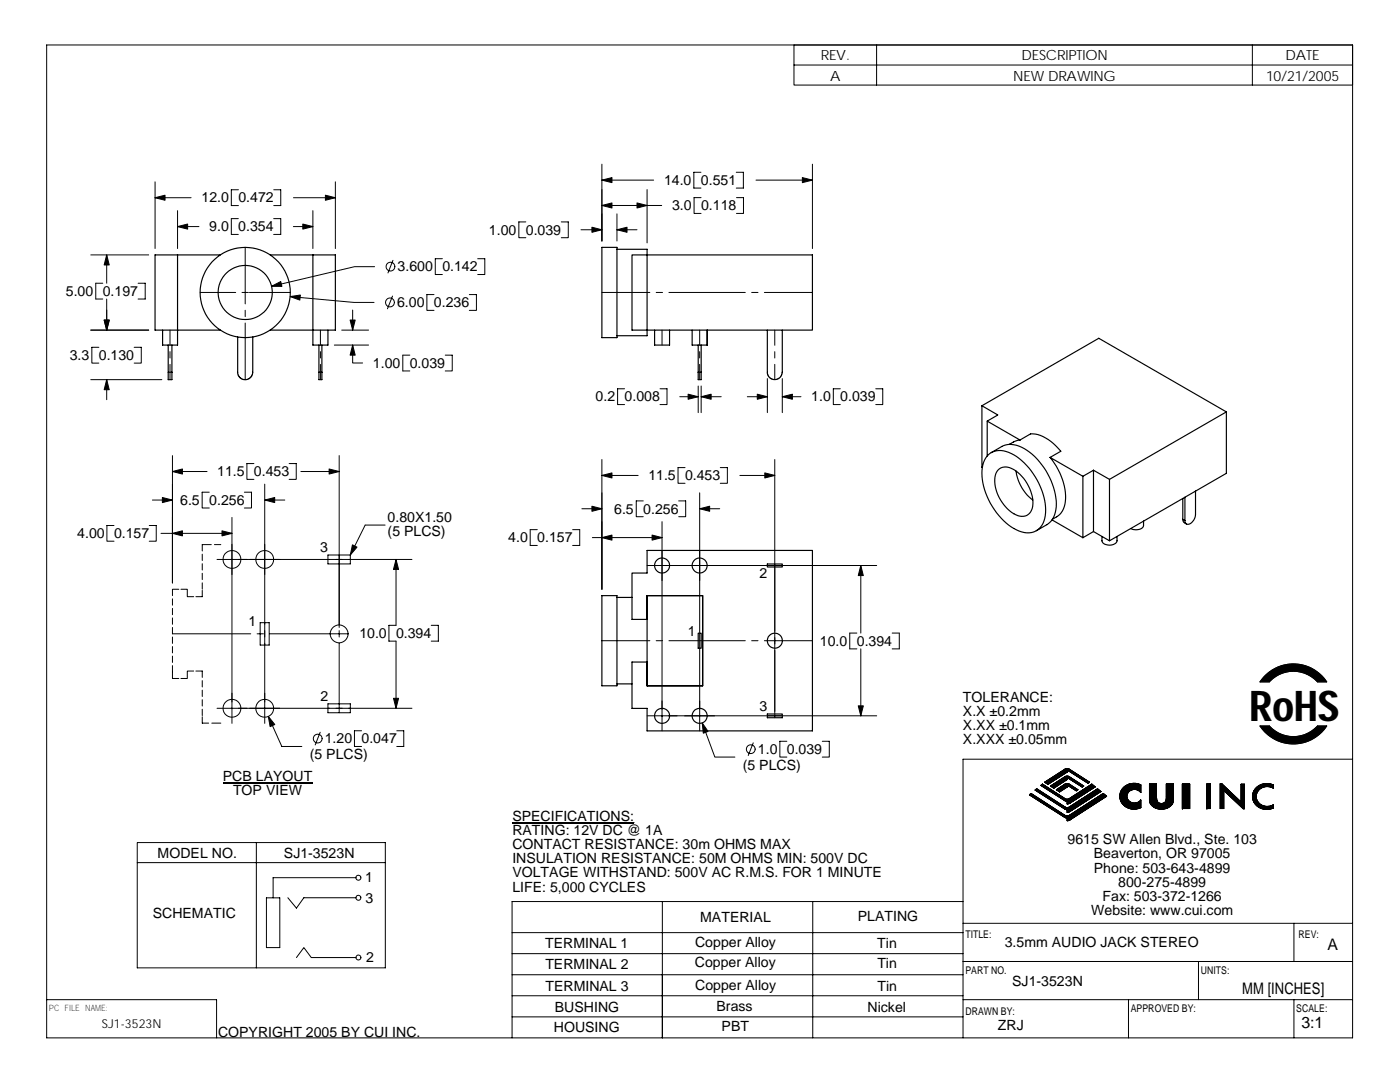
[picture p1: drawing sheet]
<svg xmlns="http://www.w3.org/2000/svg" width="279mm" height="216mm" viewBox="0 0 279 216" stroke-linecap="round" stroke-linejoin="round" font-family="sans-serif">
<g fill="none" stroke="#000" stroke-width=".2">
<path d="M9.3 9h260.6v198.1h-260.6zM158.5 9h111.4v8h-111.4zM158.5 13h111.4M174.9 9v8M249.9 9v8M30.9 39.5h7.2M30.9 36.3v13.3M47.6 37.9h-1.4v3.1h1.4M54.6 37.9h1.4v3.1h-1.4M58.6 39.5h8.3M66.9 36.3v13.3M120.1 32.8v15.3"/>
<path d="M120.1 35.9h10.4M129.1 37.8v10.7M139.9 34.4h-1.4v3.1h1.4M139.9 39.4h-1.4v3.2h1.4M146.9 34.4h1.5v3.1h-1.5M147 39.4h1.4v3.2h-1.4M150.9 35.9h11.2M162.1 32.8v16.8M18.1 50.9h11.6M20.5 56.5h-1.4v3.2h1.4M21.3 50.9v5.6M21.3 59.7v6.2"/>
<path d="M27.6 56.5h1.4v3.2h-1.4M35.4 45.2h4.3M35.4 42v7.6M39.9 58.4h7.1M47.6 43.6h-1.4v3.2h1.4M48.3 58.4h1.3M48.9 49.4v11.2M49.8 58.4h8.1M54.6 43.6h1.4v3.2h-1.4M57.9 59.2l12.8 1.1h4M58.5 45.2h3.9M62.4 42v7.6"/>
<path d="M74.8 53.2h-4l-16.6 3.9M78.3 59.1l-1 2.5M78.4 51.9l-1 2.6M86.6 58.8h-1.4v3.1h1.4M88.3 51.6h-1.4v3.2h1.4M93.7 58.8h1.4v3.1h-1.4M95.3 51.6h1.5v3.2h-1.5M104.9 44.3h-1.4v3.1h1.4M112 44.3h1.4v3.1h-1.4M116 45.8h4.1M120.1 58.4h9.6M120.1 41h12"/>
<path d="M123.1 42.7v5.4M123.1 45.8h4M131 58.4h1.2M133.5 58.4h15.2M150 58.4h1.3M152.5 58.4h9.6M18.1 65.9h11.6M18.1 75.8h14.2M19.7 69.3h-1.4v3.2h1.4M21.3 75.8v4M26.8 69.3h1.4v3.2h-1.4M33.9 65.9v3"/>
<path d="M33.9 70.2v1.2M33.9 72.7v3.1M48.9 61.9v1.3M48.9 64.5v11.3M63.9 65.9v3M63.9 70.2v1.2M63.9 72.7v3.1M66.7 68.9h6.9M68.2 65.9h5.4M70.4 68.9v3.5h2M70.4 61.9v4M81.8 70.9h-1.4v3.1h1.4"/>
<path d="M88.9 70.9h1.4v3.1h-1.4M124.7 77.6h-1.4v3.1h1.4M131.7 77.6h1.4v3.1h-1.4M132.1 65.9v3M135.7 79.2h3.6M139.3 77v5.3M139.6 65.9v3M139.6 70.2v1.2M139.6 72.7v3.1M139.9 79.2h4M139.9 77v5.3M149.1 79.2h4"/>
<path d="M153.1 75.5v6.8M154.6 65.9v3M154.6 70.2v1.2M154.6 72.7v3.1M156.1 75.5v6.8M156.1 79.2h3.8M167.7 77.6h-1.4v3.1h1.4M174.8 77.6h1.4v3.1h-1.4M30.4 99.8h4M34.4 90.9v25.4M34.4 94.1h6.9M41.8 98.2h-1.5v3.2h1.5"/>
<path d="M48.8 98.2h1.4v3.2h-1.4M50.7 92.5h-1.4v3.2h1.4M52.8 96.6v47.7M52.8 99.8h4M57.7 92.5h1.4v3.2h-1.4M60 94.1h7.7M67.7 90.9v34.3M120.1 91.7v25.9M120.1 94.9h7.3M128.4 99.9h-1.4v3.2h1.4M135.4 99.9h1.4v3.2h-1.4M136.7 93.3h-1.4v3.1h1.4"/>
<path d="M139.6 98.3v47.5M143.7 93.3h1.5v3.1h-1.5M147.7 94.9h6.9M154.6 91.7v51.5M22.8 104.9h-1.5v3.1h1.5M29.8 104.9h1.4v3.1h-1.4M32.1 106.4h14.2M34.4 119.5v1.3M35.7 117.6h-1.3v1.3M36.1 117.6h1.3v1.5h1.3M40.4 117.8v1.3h-1.3M40.4 110.6v1.2"/>
<path d="M40.4 112.5v1.2M40.4 114.4v1.3M40.4 116.3v1.3M42.2 108.7h-1.8v1.2M42.8 108.7h1.3M43.3 111.6h38.9M46.3 103.3v41M65.4 110.7h4.5v1.8h-4.5zM76.9 104.8h-4l-3 5.9M79 111.6v13.2h-1.4v3.1h1.4v13.4M107.2 105.7h-1.4v3.1h1.4M114.3 105.7h1.4v3.1h-1.4"/>
<path d="M116.1 101.5h4M118.2 107.3h13.9M129.1 112.8h45.9M132.1 104.1v41.7M139.6 101.5h4M171.8 112.8v13.5M34.4 132.8v2.6h1.3M34.4 125.2v1.3h15.6M34.4 121.4v1.3M34.4 123.3v1.3M34.4 127.1v1.3M34.4 129v1.3"/>
<path d="M34.4 130.9v1.3M38.7 133.9h-1.3v1.5h-1.3M39.1 133.9h1.3v1.3M40.4 135.8v1.3M40.4 137.7v1.3M40.4 139.6v1.3M51.3 126.5h1.3M51.9 124.2h1.8v4.5h-1.8zM53.8 126.5h15.7M67.7 125.8v1.3M67.7 128.4v13.8M86.1 124.8h1.4v3.1h-1.4"/>
<path d="M120.1 127.8h9.6M131 127.8h1.2M133.5 127.8h15.2M150 127.8h1.3M152.5 127.8h9.6M171 126.3h-1.4v3.2h1.4M171.8 129.5v13.3M178.1 126.3h1.4v3.2h-1.4M252.5 134.8a7.9 7.9 0 0 1 12.3 1.3h-1.9a6.5 6.5 0 0 0-9.6 0h-1.8zM40.4 143v1.3h1.2M40.4 141.5v1.3M42.3 144.3h1.8"/>
<path d="M43.3 141.3h38.9M53.6 143l2.6 5.9h4M63.9 146.1l-1 2.5M65.4 140.4h4.5v1.8h-4.5zM72.2 145.8h-1.5v3.1h1.5M79.2 145.8h1.4v3.1h-1.4M129.1 142.8h45.9M140.1 144.3l2.6 6.8h4M150.3 148.2l-1 2.5M157 147.9h-1.4v3.2h1.4M164.1 147.9h1.4v3.2h-1.4M205.4 158.6l.4-.3 6.7 4.4 .5 .1 .4-.1 6.8-4.4 .7 .6-7.5 4.8-.4 .1v-.6l-.5-.1z"/>
<path d="M206.6 157.6l.3-.2 6 3.7 .5-.1 5.6-3.6 .7 .5-6.3 4.1-.4 .1v-.5l-.5-.2zM207.7 156.7l.3-.2 4.9 3 .4-.1 4.6-2.9 .7 .5-5.2 3.3-.4 .1v-.5l-.5-.1zM208.5 156.1l4-2.6 .5-.1 .4 .1 4 2.6-.3 .2-4.1-2.6v.4l-3.9 2.4zM209.7 156.8l2.9-1.9h.4l.4 .1 2.9 1.8-.3 .2-2.9-1.8-.1 .3-2.7 1.8zM210.8 157.6l1.7-1.1 .5-.1 .4 .1 1.7 1.1-.3 .2-1.7-1.1-.1 .3-1.5 1zM224.3 157a3 3 0 0 1 3.4-.4v1.5a1.45 1.45 0 0 0-2.2-.3 1.45 1.45 0 0 0 .1 2.2 1.67 1.67 0 0 0 2.1-.4v1.6a2.74 2.74 0 0 1-3.2-.3 2.74 2.74 0 0 1-.7-3.1zM232.8 159v-2.6h1.4v3.2a2.5 2.5 0 0 1-3.9 1.4l-.6-.5-.3-.5v-3.6h1.4v2.6a1.01 1.01 0 0 0 .6 1.3 1.01 1.01 0 0 0 1.3-.6M232.8 159l-.1 .7M236 156.4h1.4v4.9h-1.4zM240.9 156.4h.7v4.9h-.7zM243.5 156.4h.3l3.9 3.7v-3.6h.6v4.9h-.2l-3.9-3.7v3.6h-.7zM250.8 157.1a3.1 3.1 0 0 1 3.3-.4v.6a2.09 2.09 0 0 0-2.7 .2 2.09 2.09 0 0 0-.2 2.8 2.37 2.37 0 0 0 2.9 .3v.6a2.69 2.69 0 0 1-3.3-.4 2.69 2.69 0 0 1-.3-3.4z"/>
<path d="M251.5 144.9h1.8a6.5 6.5 0 0 0 9.6 0h1.9a8 8 0 0 1-13.3 0zM269.9 151.5h-77.7v55.6M27.4 168.1h49.5v25h-49.5zM27.4 172.1h49.5M51.2 168.1v25M53.2 179.2h2.6v9.9h-2.6zM57.4 179.1l1.8 2.1 1.4-2.1h10.4M71 175.1h-16.5v4.1M102.3 164.1h24.3M132.2 179.9v27.2M162.2 179.9v27.2M192.2 179.9h-90v27.2"/>
<path d="M9.3 199.5h33.9v7.6M59.2 191.1l1.4-2 1.5 2h8.9M102.2 198.7h90M102.2 190.3h90M102.2 194.5h90M102.2 186.1h90M192.2 184.2h77.7M192.2 191.9h77.7M192.2 199.5h77.7M225.2 199.5v7.6M239.2 191.9v7.6M258.2 184.2v7.7"/>
<path d="M258.2 199.5v7.6M102.2 202.9h90"/>
<circle cx="77.9" cy="53.2" r=".88"/>
<circle cx="77.8" cy="60.3" r=".89"/>
<circle cx="46.3" cy="111.6" r="1.78"/>
<circle cx="52.8" cy="111.6" r="1.79"/>
<circle cx="67.7" cy="126.5" r="1.78"/>
<circle cx="46.3" cy="141.3" r="1.78"/>
<circle cx="52.8" cy="141.3" r="1.79"/>
<circle cx="63.4" cy="147.4" r=".88"/>
<circle cx="149.8" cy="149.5" r=".88"/>
<circle cx="71.5" cy="175.1" r=".5"/>
<circle cx="71.5" cy="179.1" r=".5"/>
<circle cx="71.5" cy="191.1" r=".5"/>
</g>
<g fill="none" stroke="#000" stroke-width=".23">
<path d="M35.4 50.9v18h-3v-3M44 50.9h-13.1v15h13.1M53.9 50.9h13v15h-13M62.4 50.9v18h3v-3M120.1 49.4h3v18h-3zM123.1 49.7h6v17.3h-6M126.1 50.9h36v15h-36zM33.6 68.9v5.4M34.3 68.9v6.9h-.7v-1.5h.7M47.4 67.2v7.3l.5 .9 1 .4 1-.4 .5-.9v-7.3M63.6 68.9v5.4M64.2 68.9v6.9h-.6v-1.5h.6"/>
<path d="M130.6 65.9v3h3v-3M138.1 65.9v3h3v-3M139.3 68.9v6.9h.6v-6.9M139.3 74.3h.6M153.1 65.9v8.6l.6 .9 .9 .4 .9-.4 .6-.9v-8.6M196 81l3.1 1.8-2.1 1.2 6.6 3.8M196 81l23.3-13.5 25.5 14.7M196 81v12.3M197 84v7M197.3 90.7a4.1 4.1 0 0 1 5 .1 13.7 13.7 0 0 1 6.3 12.1 3.6 3.6 0 0 1-5.2 3.1 13.4 13.4 0 0 1-7.4-12.7l.5-1.5zM197.8 90.3l2.1-1.2a5.1 5.1 0 0 1 5.6 1.1 14.1 14.1 0 0 1 5.3 11 4.3 4.3 0 0 1-1.9 3.5l-2.1 1.2M199.2 93.8a2.61 2.61 0 0 1 3.5 .2 8 8 0 0 1 3.3 7.4 2.24 2.24 0 0 1-3.7 1.1 7.9 7.9 0 0 1-3.7-7.7z"/>
<path d="M202.8 94a8.7 8.7 0 0 0 3.3 5.8M203.6 87.8l-.9 .2-1.3 .7M203.6 87.8l2.1-1.2a8 8 0 0 1 6 3.4l-2.1 1.3M209.6 91.3a11.7 11.7 0 0 1 2.8 9.8l-.4 .9-.5 .7-1.5 .9M209.6 91.3l6.5 3.7M216.1 95v12.3M218.2 93.8v12.3l3.2 1.8v-12.2M218.2 93.8l-2.1 1.2M236.1 99.5v4.1M236.5 99.2v4.7M238.6 98v4.6a1.89 1.89 0 0 1-1.8 2l-.2-.3-.1-.4M244.8 82.2l-23.4 13.5-3.2-1.9"/>
<path d="M244.8 82.2v12.2l-23.4 13.5M120.1 118.9h3v17.9h-3zM123.1 119.2h3M129.1 118.9h11.1v17.9h-11.1M129.1 118.9v17.9M153.1 112.5h3v.6h-3zM210 103.7l6.1 3.6M218.2 106.1l-2.1 1.2M219.9 107v.9a1.77 1.77 0 0 0 2.7 .5l.3-.5v-.9M228.2 104v.8a1.71 1.71 0 0 1-2.5 .7M236.1 103.6l.2 .6 .5 .4M236.1 103.6l.4 .3"/>
<path d="M123.1 136.5h3M129.1 123.6h-3v-9.3h3v-4.5h33v36h-33v-4.4h-3v-9.3h3M139.3 126.3h.6v3h-.6zM153.1 142.5h3v.7h-3z"/>
<circle cx="48.9" cy="58.4" r="5.4"/>
<circle cx="48.9" cy="58.4" r="9"/>
<circle cx="132.1" cy="112.8" r="1.5"/>
<circle cx="139.6" cy="112.8" r="1.51"/>
<circle cx="154.6" cy="127.8" r="1.5"/>
<circle cx="132.1" cy="142.8" r="1.49"/>
<circle cx="139.6" cy="142.8" r="1.5"/>
</g>
<g fill="#000" stroke="#000" stroke-width=".2">
<path d="M30.9 39.5l2-.6v1.1z" fill-rule="evenodd"/>
<path d="M64.9 38.9l2 .6-2 .5z" fill-rule="evenodd"/>
<path d="M120.1 35.9l2-.5v1z" fill-rule="evenodd"/>
<path d="M160.1 35.4l2 .5-2 .5z" fill-rule="evenodd"/>
<path d="M21.3 50.9l.5 2h-1z" fill-rule="evenodd"/>
<path d="M35.4 45.2l2-.5v1z" fill-rule="evenodd"/>
<path d="M54.2 57.1l1.8-.9 .3 .9z" fill-rule="evenodd"/>
<path d="M57.9 59.2l2-.3-.1 1z" fill-rule="evenodd"/>
<path d="M60.4 44.7l2 .5-2 .5z" fill-rule="evenodd"/>
<path d="M120.1 41l2-.5v1z" fill-rule="evenodd"/>
<path d="M118.1 45.3l2 .5-2 .6z" fill-rule="evenodd"/>
<path d="M123.1 45.8l2-.5v1.1z" fill-rule="evenodd"/>
<path d="M127.1 40.5l2 .5-2 .5z" fill-rule="evenodd"/>
<path d="M20.8 63.9h1l-.5 2z" fill-rule="evenodd"/>
<path d="M20.8 63.9h1l-.5 2z" fill-rule="evenodd"/>
<path d="M21.3 75.8l.5 2h-1z" fill-rule="evenodd"/>
<path d="M70.4 68.9l.5 2h-1z" fill-rule="evenodd"/>
<path d="M69.9 63.9h1l-.5 2z" fill-rule="evenodd"/>
<path d="M137.3 78.7l2 .5-2 .5z" fill-rule="evenodd"/>
<path d="M139.9 79.2l2-.5v1z" fill-rule="evenodd"/>
<path d="M151.1 78.7l2 .5-2 .5z" fill-rule="evenodd"/>
<path d="M156.1 79.2l2-.5v1z" fill-rule="evenodd"/>
<path d="M34.4 94.1l2-.5v1z" fill-rule="evenodd"/>
<path d="M32.4 99.3l2 .5-2 .5z" fill-rule="evenodd"/>
<path d="M52.8 99.8l2-.5v1z" fill-rule="evenodd"/>
<path d="M65.7 93.6l2 .5-2 .5z" fill-rule="evenodd"/>
<path d="M120.1 94.9l2-.5v1z" fill-rule="evenodd"/>
<path d="M152.6 94.4l2 .5-2 .5z" fill-rule="evenodd"/>
<path d="M34.4 106.4l2-.5v1z" fill-rule="evenodd"/>
<path d="M44.3 105.9l2 .5-2 .5z" fill-rule="evenodd"/>
<path d="M70.3 108.7l.9 .5-1.3 1.5z" fill-rule="evenodd"/>
<path d="M79 111.6l.5 2h-1z" fill-rule="evenodd"/>
<path d="M118.1 101l2 .5-2 .5z" fill-rule="evenodd"/>
<path d="M120.1 107.3l2-.5v1z" fill-rule="evenodd"/>
<path d="M130.1 106.8l2 .5-2 .5z" fill-rule="evenodd"/>
<path d="M139.6 101.5l2-.5v1z" fill-rule="evenodd"/>
<path d="M171.8 112.8l.5 2.1h-1z" fill-rule="evenodd"/>
<path d="M252.5 134.8a8 8 0 0 1 12.3 1.3h-1.9a6.5 6.5 0 0 0-8.2-1.2l-1.4 1.2h-1.8z" fill-rule="evenodd"/>
<path d="M53.6 143l1.2 1.6-.9 .4z" fill-rule="evenodd"/>
<path d="M78.5 139.3h1l-.5 2z" fill-rule="evenodd"/>
<path d="M140.1 144.3l1.2 1.6-.9 .4z" fill-rule="evenodd"/>
<path d="M171.3 140.8h1l-.5 2z" fill-rule="evenodd"/>
<path d="M207.7 156.7l.3-.2 4.8 3 .5-.1 4.6-2.9 .7 .5-5.1 3.3-.5 .1v-.5l-.5-.1z" fill-rule="evenodd"/>
<path d="M210.8 157.6l2.1-1.2h.5l1.7 1.2-.3 .2-1.7-1.1-.1 .3-1.5 1z" fill-rule="evenodd"/>
<path d="M209.7 156.8l3.2-1.9 .5 .1 2.9 1.8-.3 .2-2.9-1.8-.1 .3-2.7 1.8z" fill-rule="evenodd"/>
<path d="M208.5 156.1l4.4-2.7 .5 .1 4 2.6-.3 .2-4-2.6-.1 .4-3.9 2.4z" fill-rule="evenodd"/>
<path d="M224.2 157.2a3.1 3.1 0 0 1 3.5-.6v1.5l-.8-.5-.7-.1a1.5 1.5 0 0 0-1.3 1.2v.3a1.54 1.54 0 0 0 1.4 1.3l.8-.2 .6-.5v1.6l-.8 .2-.8 .1a2.57 2.57 0 0 1-2.3-1.6 2.57 2.57 0 0 1 .4-2.7z" fill-rule="evenodd"/>
<path d="M229.4 156.4h1.4l.1 3.4 .2 .3 .5 .2 .7-.1 .4-.4 .1-3.4h1.4v3.3l-.2 .6a2.4 2.4 0 0 1-1.9 1.2l-1.5-.3-.6-.3-.4-.6-.2-.5z" fill-rule="evenodd"/>
<path d="M236 156.4v4.9h1.4v-4.9z" fill-rule="evenodd"/>
<path d="M240.9 156.4v4.9h.7v-4.9z" fill-rule="evenodd"/>
<path d="M251.5 144.9h1.8a6.5 6.5 0 0 0 9.6 0h1.9a8 8 0 0 1-13.3 0z" fill-rule="evenodd"/>
<path d="M250.7 157.2l1-.7 .8-.1h1l.6 .3v.6l-.3-.2a2.35 2.35 0 0 0-2.6 .5 1.9 1.9 0 0 0 .8 3.1 2.5 2.5 0 0 0 2.1-.1v.6l-.6 .2-1 .1a2.55 2.55 0 0 1-2.3-1.6 2.55 2.55 0 0 1 .5-2.7z" fill-rule="evenodd"/>
<path d="M206.6 157.6l.3-.2 5.9 3.7h.5l5.7-3.7 .7 .5-6.2 4-.5 .2v-.5l-.5-.2z" fill-rule="evenodd"/>
<path d="M205.4 158.6l.4-.3 6.8 4.4 .3 .1 .5-.1 6.8-4.4 .7 .6-7.4 4.7-.5 .2v-.6l-.5-.1z" fill-rule="evenodd"/>
<path d="M243.5 156.4h.3l3.9 3.7v-3.6h.6v4.9h-.2l-3.9-3.7v3.6h-.7z" fill-rule="evenodd"/>
</g>
<path d="M44.5 156.3h17.8M102.3 164.2h24.2" fill="none" stroke="#000" stroke-width=".21"/>
<text font-size="8.5" x="249.4" y="143.9">RoHS</text>
<g font-size="3.2">
<text x="264.9" y="189.6">A</text>
<text x="247.9" y="198.2">MM [INCHES]</text>
<text x="259.7" y="205.1">3:1</text>
</g>
<g font-size="2.8">
<text x="163.8" y="12.1">REV.</text>
<text x="165.7" y="16.1">A</text>
<text x="202.2" y="16.1">NEW DRAWING</text>
<text x="203.8" y="12.1">DESCRIPTION</text>
<text x="252.7" y="16.1">10/21/2005</text>
<text x="256.6" y="12.1">DATE</text>
<text x="40.2" y="40.4">12.0</text>
<text x="47.6" y="40.4">0.472</text>
<text x="132.5" y="36.9">14.0</text>
<text x="134.1" y="42">3.0 0.118</text>
<text x="139.9" y="36.9">0.551</text>
<text x="41.8" y="46.1">9.0</text>
<text x="47.6" y="46.1">0.354</text>
<text x="97.6" y="46.8">1.00 0.039</text>
<text x="13.1" y="59">5.00</text>
<text x="20.5" y="59">0.197</text>
<text x="79.4" y="54.1">3.600 0.142</text>
<text x="79.2" y="61.3">6.00 0.236</text>
<text x="13.9" y="71.8">3.3</text>
<text x="19.7" y="71.8">0.130</text>
<text x="74.4" y="73.4">1.00</text>
<text x="81.8" y="73.4">0.039</text>
<text x="118.9" y="80.1">0.2 0.008</text>
<text x="161.9" y="80.1">1.0 0.039</text>
<text x="43.3" y="95">11.5 0.453</text>
<text x="129.4" y="95.8">11.5 0.453</text>
<text x="36" y="100.7">6.5</text>
<text x="41.8" y="100.7">0.256</text>
<text x="15.4" y="107.4">4.00 0.157</text>
<text x="77.4" y="104.1">0.80X1.50</text>
<text x="77.4" y="107">(5 PLCS)</text>
<text x="122.6" y="102.5">6.5</text>
<text x="128.4" y="102.5">0.256</text>
<text x="63.9" y="110.1">3</text>
<text x="101.4" y="108.2">4.0</text>
<text x="107.2" y="108.2">0.157</text>
<text x="151.6" y="115.3">2</text>
<text x="49.6" y="124.8">1</text>
<text x="71.7" y="127.3">10.0</text>
<text x="79" y="127.3">0.394</text>
<text x="137.3" y="126.8">1</text>
<text x="163.6" y="128.8">10.0</text>
<text x="171" y="128.8">0.394</text>
<text x="64" y="139.8">2</text>
<text x="151.6" y="141.8">3</text>
<text x="192.2" y="140.1">TOLERANCE:</text>
<text x="192.2" y="142.9">X.X ±0.2mm</text>
<text x="64.8" y="148.3">1.20</text>
<text x="72.2" y="148.3">0.047</text>
<text x="192.2" y="148.5">X.XXX ±0.05mm</text>
<text x="192.2" y="145.7">X.XX ±0.1mm</text>
<text x="44.5" y="155.9">PCB LAYOUT</text>
<text x="61.8" y="151.5">(5 PLCS)</text>
<text x="148.3" y="153.6">(5 PLCS)</text>
<text x="151.3" y="150.4">1.0 0.039</text>
<text x="46.5" y="158.7">TOP VIEW</text>
<text x="102.3" y="163.8">SPECIFICATIONS:</text>
<text x="102.3" y="166.6">RATING: 12V DC @ 1A</text>
<text x="31.5" y="171.2">MODEL NO.</text>
<text x="56.7" y="171.2">SJ1-3523N</text>
<text x="102.3" y="172.3">INSULATION RESISTANCE: 50M OHMS MIN: 500V DC</text>
<text x="102.3" y="169.4">CONTACT RESISTANCE: 30m OHMS MAX</text>
<text x="213.1" y="168.5">9615 SW Allen Blvd., Ste. 103</text>
<text x="218.3" y="171.3">Beaverton, OR 97005</text>
<text x="72.9" y="176">1</text>
<text x="102.3" y="177.9">LIFE: 5,000 CYCLES</text>
<text x="102.3" y="175.1">VOLTAGE WITHSTAND: 500V AC R.M.S. FOR 1 MINUTE</text>
<text x="218.3" y="174.1">Phone: 503-643-4899</text>
<text x="220" y="179.8">Fax: 503-372-1266</text>
<text x="223.2" y="176.9">800-275-4899</text>
<text x="30.5" y="183.2">SCHEMATIC</text>
<text x="72.9" y="180.2">3</text>
<text x="139.7" y="184">MATERIAL</text>
<text x="171.2" y="183.7">PLATING</text>
<text x="217.8" y="182.6">Website: www.cui.com</text>
<text x="73.1" y="191.9">2</text>
<text x="108.8" y="189.2">TERMINAL 1</text>
<text x="138.7" y="189">Copper Alloy</text>
<text x="175.1" y="189.1">Tin</text>
<text x="200.5" y="188.9">3.5mm AUDIO JACK STEREO</text>
<text x="108.8" y="193.4">TERMINAL 2</text>
<text x="108.9" y="197.7">TERMINAL 3</text>
<text x="138.7" y="193">Copper Alloy</text>
<text x="138.7" y="197.5">Copper Alloy</text>
<text x="175.1" y="193.3">Tin</text>
<text x="175.1" y="197.7">Tin</text>
<text x="202" y="196.8">SJ1-3523N</text>
<text x="110.7" y="202">BUSHING</text>
<text x="143" y="201.7">Brass</text>
<text x="173.1" y="201.9">Nickel</text>
<text x="43.5" y="206.9">COPYRIGHT 2005 BY CUI INC.</text>
<text x="110.5" y="206">HOUSING</text>
<text x="144" y="205.7">PBT</text>
<text x="199.2" y="205.5">ZRJ</text>
</g>
<text font-size="2.5" x="20.3" y="205.1">SJ1-3523N</text>
<g font-size="2.1">
<text x="192.7" y="187.2">TITLE:</text>
<text x="259.2" y="187.2">REV:</text>
<text x="192.7" y="194.4">PART NO.</text>
<text x="239.6" y="194.4">UNITS:</text>
<text x="192.7" y="202.6">DRAWN BY:</text>
<text x="225.7" y="202">APPROVED BY:</text>
<text x="258.7" y="202">SCALE:</text>
</g>
<text font-size="1.7" x="9.8" y="201.6">PC FILE NAME:</text>
</svg>
